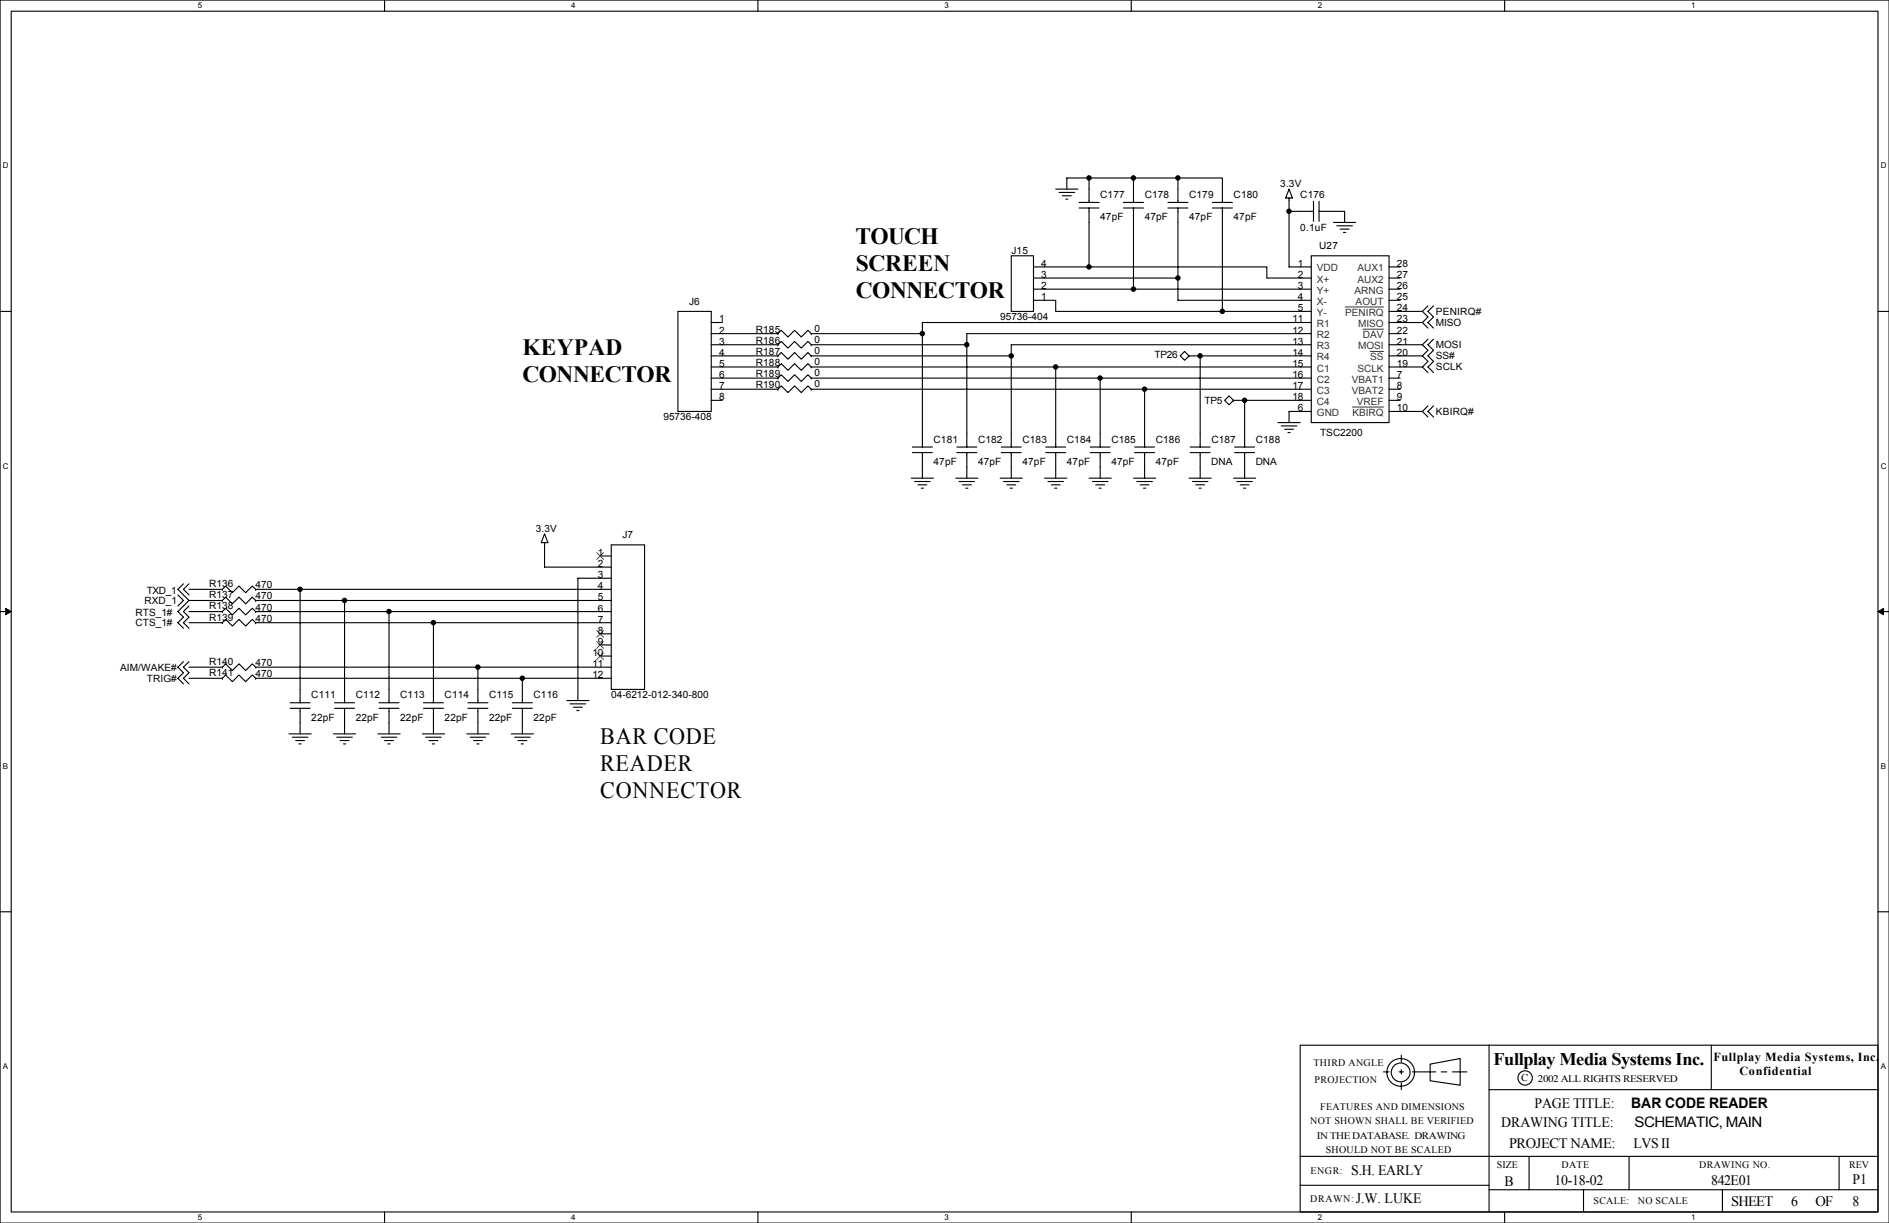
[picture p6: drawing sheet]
<svg xmlns="http://www.w3.org/2000/svg" width="432mm" height="279mm" viewBox="0 0 432 279" stroke-linecap="round" stroke-linejoin="round" font-family="sans-serif">
<path d="M0 0h431.8v279.4h-431.8zM2.6 2.6h426.7v274.3h-426.7z" fill="none" stroke="#000" stroke-width=".25"/>
<g fill="#fff">
<path d="M45.2 .3h1v2h-1z"/>
<path d="M45.2 277.1h1v2.1h-1z"/>
</g>
<path d="M87.9 0v2.6M87.9 276.9v2.5" fill="none" stroke="#000" stroke-width=".25"/>
<g fill="#fff">
<path d="M130.6 .3h1v2h-1z"/>
<path d="M130.6 277.1h1v2.1h-1z"/>
</g>
<path d="M173.2 0v2.6M173.2 276.9v2.5" fill="none" stroke="#000" stroke-width=".25"/>
<g fill="#fff">
<path d="M215.9 .3h1v2h-1z"/>
<path d="M215.9 277.1h1v2.1h-1z"/>
</g>
<path d="M258.6 0v2.6M258.6 276.9v2.5" fill="none" stroke="#000" stroke-width=".25"/>
<g fill="#fff">
<path d="M301.3 .3h1v2h-1z"/>
<path d="M301.3 277.1h1v2.1h-1z"/>
</g>
<path d="M343.9 0v2.6M343.9 276.9v2.5" fill="none" stroke="#000" stroke-width=".25"/>
<g fill="#fff">
<path d="M386.6 .3h1v2h-1z"/>
<path d="M386.6 277.1h1v2.1h-1z"/>
<path d="M.7 36.9h1.2v2h-1.2z"/>
<path d="M429.9 36.9h1.3v2h-1.3z"/>
<path d="M.7 105.4h1.2v2.1h-1.2z"/>
<path d="M429.9 105.4h1.3v2.1h-1.3z"/>
</g>
<path d="M0 71.1h2.6M429.3 71.1h2.5" fill="none" stroke="#000" stroke-width=".25"/>
<g fill="#fff">
<path d="M.7 174h1.2v2h-1.2z"/>
<path d="M429.9 174h1.2v2h-1.2z"/>
</g>
<path d="M0 139.7h2.6M429.3 139.7h2.5" fill="none" stroke="#000" stroke-width=".25"/>
<path d="M1.3 139l1.3 .7-1.3 .7zM429.3 139.7l1.3-.7v1.4z" fill="#000" stroke="#000" stroke-width=".23"/>
<g fill="#fff">
<path d="M.7 242.6h1.2v2h-1.2z"/>
<path d="M429.9 242.6h1.2v2h-1.2z"/>
</g>
<g fill="none" stroke="#000" stroke-width=".25">
<path d="M231.2 58.4h5v12.7h-5zM241.3 43.2h5.1M242.1 44h3.5M242.8 44.7h2.1M243.6 45.5h.5M243.9 43.2v-2.5h5v5.5M246.7 47.5h4.5M246.7 46.2h4.5M248.9 40.7h10.2v5.5M248.9 47.5v13.5h-12.7M256.8 47.5h4.6M256.8 46.2h4.6"/>
<path d="M259.1 40.7h10.2v5.5M259.1 47.5v18.6M267 47.5h4.5M267 46.2h4.5M269.3 40.7h10.1v5.5M269.3 47.5v21.1h30.4M277.1 47.5h4.6M277.1 46.2h4.6M279.4 47.5v23.6M294.7 45.2v3.1h5.5M294.7 43.2l.7 2h-1.5zM294.7 48.3v12.7h5"/>
<path d="M299.7 58.4h17.8v38.1h-17.8zM300.2 46v4.6M301.5 48.3h5.9v2.5M301.5 46v4.6M304.8 50.8h5.1M305.6 51.6h3.5M306.3 52.3h2.1M307.1 53.1h.5M155 71.1h7.6v22.9h-7.6zM162.6 73.7h2.5M162.6 78.8h15.2M162.6 76.2h15.2"/>
<path d="M177.8 76.2l.8-.7 1.5 1.5 1.5-1.5 1.6 1.5 1.5-1.5 .7 .7M177.8 76.2h.1M177.8 78.8l.8-.8 1.5 1.5 1.5-1.5 1.6 1.5 1.5-1.5 .7 .8M177.8 78.8h.1M185.4 76.2h.1M185.4 78.8h.1M185.4 78.8h35.6M185.4 76.2h25.4M236.2 68.6h5.1v2.5h58.4M236.2 63.5h33.1M236.2 66.1h63.5M248.9 61h40.7v2.5h10.1"/>
<path d="M299.7 73.7h-88.9v28.4M299.7 78.8h-68.5v23.3M299.7 76.2h-78.7v25.9M317.5 61h2.6M317.5 63.5h2.6M317.5 66.1h2.6M317.5 68.6h2.6M317.5 71.1h7.6M317.5 73.7h7.6M317.5 78.8h7.6M317.5 76.2h2.6M325.1 71.1l1.3 1.3-1.3 1.3"/>
<path d="M325.1 73.7l1.3 1.3M325.1 78.8l1.3 1.2-1.3 1.3M326.4 69.9l-1.3 1.2M326.4 77.5l-1.3 1.3M327.7 69.9l-1.3 1.2 1.3 1.3-1.3 1.3 1.3 1.3M327.7 77.5l-1.3 1.3 1.3 1.2-1.3 1.3 1.3 1.3-1.3 1.2 1.3 1.3M162.6 81.3h15.2M162.6 83.8h15.2M162.6 86.4h15.2M162.6 88.9h15.2M162.6 91.5h2.5M177.8 81.3l.8-.8 1.5 1.6 1.5-1.6 1.6 1.6 1.5-1.6 .7 .8"/>
<path d="M177.8 81.3h.1M177.8 88.9l.8-.7 1.5 1.5 1.5-1.5 1.6 1.5 1.5-1.5 .7 .7M177.8 88.9h.1M177.8 83.8l.8-.7 1.5 1.5 1.5-1.5 1.6 1.5 1.5-1.5 .7 .7M177.8 83.8h.1M177.8 86.4l.8-.8 1.5 1.5 1.5-1.5 1.6 1.5 1.5-1.5 .7 .8M177.8 86.4h.1M185.4 81.3h.1M185.4 88.9h.1M185.4 83.8h.1M185.4 86.4h.1M185.4 81.3h45.8"/>
<path d="M185.4 83.8h114.3M185.4 86.4h114.3M185.4 88.9h114.3M241.3 83.8v18.3M251.5 86.4v15.7M261.6 88.9h.1M261.6 88.9v13.2M269.8 81.3l1-1 1 1-1 1zM271.8 81.3h.1M271.8 81.3h2.5M279.9 91.5l1-1.1 1.1 1.1-1.1 1zM282 91.5h.1"/>
<path d="M282 91.5h2.5M292.1 96.5h5.1M292.9 97.3h3.5M293.6 98.1h2.1M294.4 98.8h.5M299.7 91.5h-15.2v10.6M299.7 81.3h-25.4v20.8M299.7 94h-5v2.5M317.5 94h7.6M317.5 81.3h7.6M317.5 83.8h7.6M317.5 86.4h2.6"/>
<path d="M317.5 88.9h2.6M317.5 91.5h2.6M325.1 81.3l1.3 1.3-1.3 1.2M325.1 83.8l1.3 1.3M325.1 94l1.3 1.3M326.4 92.7l-1.3 1.3M327.7 92.7l-1.3 1.3 1.3 1.3M208.3 109.2h5.1M208.6 103.4h4.5M208.6 102.1h4.5M209.1 110h3.5M209.8 110.8h2.1"/>
<path d="M210.6 111.5h.5M210.8 103.4v5.8M218.5 109.2h5M218.7 103.4h4.6M218.7 102.1h4.6M219.2 110h3.6M220 110.8h2M220.7 111.5h.6M221 103.4v5.8M228.6 109.2h5.1M228.9 103.4h4.5M228.9 102.1h4.5"/>
<path d="M229.4 110h3.5M230.1 110.8h2.1M230.9 111.5h.5M231.2 103.4v5.8M238.8 109.2h5.1M239 103.4h4.6M239 102.1h4.6M239.5 110h3.6M240.3 110.8h2M241.1 111.5h.5M241.3 103.4v5.8M248.9 109.2h5.1"/>
<path d="M249.2 103.4h4.6M249.2 102.1h4.6M249.7 110h3.6M250.5 110.8h2M251.2 111.5h.5M251.5 103.4v5.8M259.1 109.2h5.1M259.4 103.4h4.5M259.4 102.1h4.5M259.9 110h3.5M260.6 110.8h2.1M261.4 111.5h.5"/>
<path d="M261.6 103.4v5.8M271.8 109.2h5.1M272.1 103.4h4.5M272.1 102.1h4.5M272.6 110h3.5M273.3 110.8h2.1M274.1 111.5h.5M274.3 103.4v5.8M282 109.2h5M282.2 103.4h4.6M282.2 102.1h4.6M282.7 110h3.6"/>
<path d="M283.5 110.8h2M284.2 111.5h.6M284.5 103.4v5.8M40.7 135.9l1.2 1.3-1.2 1.3M41.9 133.4l-1.2 1.2 2.5 2.6M43.2 133.4l-1.3 1.2 1.3 1.3M43.2 137.2l-2.5 2.5 1.2 1.3-1.2 1.3 1.2 1.2M43.2 138.5l-1.3 1.2 1.3 1.3-1.3 1.3 1.3 1.2M43.2 134.6h7.6M43.2 137.2h7.6M43.2 139.7h7.6M50.8 139.7l.8-.7 1.5 1.5 1.5-1.5 1.6 1.5 1.5-1.5 .7 .7"/>
<path d="M50.8 139.7h.1M50.8 137.2l.8-.8 1.5 1.5 1.5-1.5 1.6 1.5 1.5-1.5 .7 .8M50.8 137.2h.1M50.8 134.6l.8-.7 1.5 1.5 1.5-1.5 1.6 1.5 1.5-1.5 .7 .7M50.8 134.6h.1M58.4 139.7h.1M58.4 137.2h.1M58.4 134.6h.1M58.4 134.6h10.2M58.4 137.2h20.4M58.4 139.7h30.5M124.5 121.9l.7 2.1h-1.5z"/>
<path d="M124.5 124v5.6h15.2M137.2 127h2.5M139.7 124.5h7.6v33h-7.6zM139.7 139.7h-50.8v20.8M139.7 137.2h-60.9v23.3M139.7 134.6h-71.1v25.9M139.7 132.1h-7.6v27.9M41.9 151.2l-1.2 1.2 1.2 1.3-1.2 1.3 1.2 1.2M43.2 151.2l-1.3 1.2 1.3 1.3-1.3 1.3 1.3 1.2M43.2 142.3h7.6M43.2 152.4h7.6M43.2 155h7.6"/>
<path d="M50.8 142.3l.8-.8 1.5 1.5 1.5-1.5 1.6 1.5 1.5-1.5 .7 .8M50.8 142.3h.1M50.8 152.4l.8-.7 1.5 1.5 1.5-1.5 1.6 1.5 1.5-1.5 .7 .7M50.8 152.4h.1M50.8 155l.8-.8 1.5 1.5 1.5-1.5 1.6 1.5 1.5-1.5 .7 .8M50.8 155h.1M58.4 142.3h.1M58.4 152.4h.1M58.4 155h.1M58.4 142.3h40.7M58.4 152.4h50.8M58.4 155h61"/>
<path d="M137.2 144.8h2.5M137.2 147.3h2.5M137.2 149.9h2.5M139.7 155h-20.3v5.5M139.7 152.4h-30.5v8.1M139.7 142.3h-40.6v18.2M66.1 167.7h5M66.3 161.8h4.6M66.3 160.5h4.6M66.8 168.4h3.6M67.6 169.2h2M68.3 169.9h.6"/>
<path d="M68.6 161.8v5.9M76.2 167.7h5.1M76.5 161.8h4.5M76.5 160.5h4.5M77 168.4h3.5M77.7 169.2h2.1M78.5 169.9h.5M78.8 161.8v5.9M86.4 167.7h5.1M86.6 161.8h4.6M86.6 160.5h4.6M87.1 168.4h3.6"/>
<path d="M87.9 169.2h2M88.7 169.9h.5M88.9 161.8v5.9M96.5 167.7h5.1M96.8 161.8h4.6M96.8 160.5h4.6M97.3 168.4h3.6M98.1 169.2h2M98.8 169.9h.5M99.1 161.8v5.9M106.7 167.7h5.1M107 161.8h4.5"/>
<path d="M107 160.5h4.5M107.5 168.4h3.5M108.2 169.2h2.1M109 169.9h.5M109.2 161.8v5.9M116.9 167.7h5M117.1 161.8h4.6M117.1 160.5h4.6M117.6 168.4h3.6M118.4 169.2h2M119.1 169.9h.6M119.4 161.8v5.9"/>
<path d="M129.6 160h5M130.3 160.8h3.6M131.1 161.6h2M131.8 162.3h.6M0 208.3h2.6M429.3 208.3h2.5M340.4 238.8h88.9v38.1h-88.9zM340.4 238.8h-43.2v38.1h43.2M391.2 238.8v10.1M316.3 244.9h1.2M319.8 244.9h1M320.3 241.1v1.5"/>
<path d="M320.3 244.4v1M320.3 247.4v1.5M322.9 244.9h5.3M326.9 243.1l6.9-1.3v6.1l-6.9-1zM329.5 244.9h1.2M332 244.9h3.3M340.4 248.9h88.9M297.2 264.2h132.1M297.2 270.8h43.2M340.4 271.8h88.9M349.5 264.2v7.6M362 271.8v5.1"/>
<path d="M372.4 264.2v7.6M393.7 271.8v5.1M420.4 264.2v7.6"/>
<circle cx="320.2" cy="245" r="3.2"/>
<circle cx="320.2" cy="245" r="2.15"/>
<circle cx="348.6" cy="246.3" r="1.64"/>
</g>
<path d="M307.5 70.1h8.8M311.6 75.2h4.7M309.1 93h7.2M313.2 80.3h3.1" fill="none" stroke="#333" stroke-width=".23"/>
<path d="M136.4 126.3l1.6 1.5M137.9 126.3l-1.5 1.5M136.4 144l1.6 1.6M136.4 146.6l1.6 1.5M136.4 149.1l1.6 1.6M137.9 144l-1.5 1.6M137.9 146.6l-1.5 1.5M137.9 149.1l-1.5 1.6" fill="none" stroke="#4c4c4c" stroke-width=".23"/>
<g fill="#000" stroke="#000" stroke-width=".25">
<circle cx="248.9" cy="40.6" r=".5"/>
<circle cx="259.1" cy="40.6" r=".5"/>
<circle cx="269.2" cy="40.6" r=".5"/>
<circle cx="294.6" cy="48.3" r=".5"/>
<circle cx="210.8" cy="76.2" r=".5"/>
<circle cx="221" cy="78.7" r=".5"/>
<circle cx="248.9" cy="61" r=".5"/>
<circle cx="259.1" cy="66" r=".5"/>
<circle cx="269.2" cy="63.5" r=".5"/>
<circle cx="279.4" cy="71.1" r=".5"/>
<circle cx="231.1" cy="81.3" r=".5"/>
<circle cx="241.3" cy="83.8" r=".5"/>
<circle cx="251.5" cy="86.4" r=".5"/>
<circle cx="261.6" cy="88.9" r=".5"/>
<circle cx="274.3" cy="81.3" r=".5"/>
<circle cx="284.5" cy="91.4" r=".5"/>
<circle cx="68.6" cy="134.6" r=".5"/>
<circle cx="78.7" cy="137.2" r=".5"/>
<circle cx="88.9" cy="139.7" r=".5"/>
<circle cx="99.1" cy="142.2" r=".5"/>
<circle cx="109.2" cy="152.4" r=".5"/>
<circle cx="119.4" cy="154.9" r=".5"/>
</g>
<g font-size="5.3">
<text x="195.5" y="55.7">TOUCH</text>
<text x="195.6" y="61.9">SCREEN</text>
<text x="195.6" y="68.2">CONNECTOR</text>
<text x="119.4" y="81.1">KEYPAD</text>
<text x="119.4" y="87.3">CONNECTOR</text>
<text x="137.2" y="169.9">BAR CODE</text>
<text x="137.2" y="176.1">READER</text>
<text x="137.2" y="182.3">CONNECTOR</text>
</g>
<text font-size="4.1" x="341.4" y="243.3">Fullplay Media Systems Inc.</text>
<g font-size="3.3">
<text x="343.2" y="257.5">DRAWING TITLE:</text>
<text x="350.8" y="253.2">PAGE TITLE:</text>
<text x="372.9" y="253">BAR CODE READER</text>
<text x="373.7" y="257.5">SCHEMATIC, MAIN</text>
<text x="345" y="262.3">PROJECT NAME:</text>
<text x="373.4" y="262.3">LVS II</text>
<text x="308.9" y="268.4">S.H. EARLY</text>
<text x="309.9" y="274.8">J.W. LUKE</text>
<text x="343.9" y="271">B</text>
<text x="355.4" y="270.7">10-18-02</text>
<text x="391.2" y="270.7">842E01</text>
<text x="395.8" y="275.5">SHEET</text>
<text x="409.5" y="275.5">6</text>
<text x="415" y="275.5">OF</text>
<text x="423.4" y="270.4">P1</text>
<text x="423.4" y="275.5">8</text>
</g>
<g font-size="2.8">
<text x="391.7" y="242.3">Fullplay Media Systems, Inc.</text>
<text x="397.6" y="245.6">Confidential</text>
</g>
<g font-size="2.3">
<text x="251.5" y="45.3">C177</text>
<text x="261.7" y="45.3">C178</text>
<text x="271.8" y="45.3">C179</text>
<text x="282" y="45.3">C180</text>
<text x="292.7" y="42.7">3.3V</text>
<text x="297.2" y="45.3">C176</text>
<text x="251.5" y="50.3">47pF</text>
<text x="261.7" y="50.3">47pF</text>
<text x="271.8" y="50.3">47pF</text>
<text x="282" y="50.3">47pF</text>
<text x="297.2" y="52.9">0.1uF</text>
<text x="231.2" y="58">J15</text>
<text x="301.5" y="56.9">U27</text>
<text x="238" y="63.5">3</text>
<text x="238" y="61">4</text>
<text x="296.7" y="61">1</text>
<text x="296.7" y="63.5">2</text>
<text x="319.3" y="63.5">27</text>
<text x="319.3" y="61">28</text>
<text x="157.5" y="69.6">J6</text>
<text x="238" y="68.6">1</text>
<text x="238" y="66">2</text>
<text x="296.7" y="66">3</text>
<text x="296.7" y="68.6">4</text>
<text x="296.7" y="71.1">5</text>
<text x="319.3" y="68.6">25</text>
<text x="319.3" y="66">26</text>
<text x="319.3" y="71.1">24</text>
<text x="328.2" y="71.9">PENIRQ#</text>
<text x="164.4" y="73.7">1</text>
<text x="164.4" y="76.2">2</text>
<text x="172.8" y="76">R185</text>
<text x="186.2" y="75.7">0</text>
<text x="228.6" y="73.2">95736-404</text>
<text x="295.4" y="73.7">11</text>
<text x="295.4" y="76.2">12</text>
<text x="319.3" y="73.7">23</text>
<text x="319.3" y="76.2">22</text>
<text x="328.2" y="74.5">MISO</text>
<text x="164.4" y="78.7">3</text>
<text x="164.4" y="81.3">4</text>
<text x="164.4" y="83.8">5</text>
<text x="172.8" y="81.1">R187</text>
<text x="172.8" y="83.6">R188</text>
<text x="172.8" y="78.5">R186</text>
<text x="186.2" y="80.8">0</text>
<text x="186.2" y="83.4">0</text>
<text x="186.2" y="78.3">0</text>
<text x="263.9" y="81.8">TP26</text>
<text x="295.4" y="78.7">13</text>
<text x="295.4" y="81.3">14</text>
<text x="295.4" y="83.8">15</text>
<text x="319.3" y="78.7">21</text>
<text x="319.3" y="83.8">19</text>
<text x="319.3" y="81.3">20</text>
<text x="328.2" y="79.5">MOSI</text>
<text x="328.2" y="82.1">SS#</text>
<text x="164.4" y="86.4">6</text>
<text x="164.4" y="88.9">7</text>
<text x="172.8" y="88.7">R190</text>
<text x="172.8" y="86.1">R189</text>
<text x="186.2" y="88.4">0</text>
<text x="186.2" y="85.9">0</text>
<text x="295.4" y="88.9">17</text>
<text x="295.4" y="86.4">16</text>
<text x="319.3" y="86.4">7</text>
<text x="319.3" y="88.9">8</text>
<text x="328.2" y="84.6">SCLK</text>
<text x="164.4" y="91.4">8</text>
<text x="275.4" y="92.2">TP5</text>
<text x="295.4" y="91.4">18</text>
<text x="296.7" y="94">6</text>
<text x="319.3" y="91.4">9</text>
<text x="319.3" y="94">10</text>
<text x="328.2" y="94.8">KBIRQ#</text>
<text x="151.7" y="96.1">95736-408</text>
<text x="213.4" y="101.1">C181</text>
<text x="223.6" y="101.1">C182</text>
<text x="233.7" y="101.1">C183</text>
<text x="243.9" y="101.1">C184</text>
<text x="254" y="101.1">C185</text>
<text x="264.2" y="101.1">C186</text>
<text x="276.9" y="101.1">C187</text>
<text x="287.1" y="101.1">C188</text>
<text x="301.8" y="99.6">TSC2200</text>
<text x="213.4" y="106.2">47pF</text>
<text x="223.6" y="106.2">47pF</text>
<text x="233.7" y="106.2">47pF</text>
<text x="243.9" y="106.2">47pF</text>
<text x="254" y="106.2">47pF</text>
<text x="264.2" y="106.2">47pF</text>
<text x="276.9" y="106.2">DNA</text>
<text x="287" y="106.2">DNA</text>
<text x="122.5" y="121.5">3.3V</text>
<text x="142.3" y="123">J7</text>
<text x="136.7" y="127">1</text>
<text x="136.7" y="129.5">2</text>
<text x="33" y="138">RXD_1</text>
<text x="33.5" y="135.7">TXD_1</text>
<text x="47.8" y="136.7">R137</text>
<text x="47.8" y="134.2">R136</text>
<text x="58.4" y="136.9">470</text>
<text x="58.4" y="134.4">470</text>
<text x="136.7" y="132.1">3</text>
<text x="136.7" y="134.6">4</text>
<text x="136.7" y="137.2">5</text>
<text x="31" y="143">CTS_1#</text>
<text x="31" y="140.8">RTS_1#</text>
<text x="47.8" y="139.2">R138</text>
<text x="47.8" y="141.8">R139</text>
<text x="58.4" y="139.5">470</text>
<text x="58.4" y="142">470</text>
<text x="136.7" y="139.7">6</text>
<text x="136.7" y="142.2">7</text>
<text x="135.4" y="149.9">10</text>
<text x="136.7" y="144.8">8</text>
<text x="136.7" y="147.3">9</text>
<text x="27.5" y="153.2">AIM/WAKE#</text>
<text x="33.5" y="155.7">TRIG#</text>
<text x="47.8" y="151.9">R140</text>
<text x="47.8" y="154.5">R141</text>
<text x="58.4" y="152.2">470</text>
<text x="58.4" y="154.7">470</text>
<text x="135.4" y="152.4">11</text>
<text x="135.4" y="154.9">12</text>
<text x="71.2" y="159.6">C111</text>
<text x="81.3" y="159.6">C112</text>
<text x="91.5" y="159.6">C113</text>
<text x="101.6" y="159.6">C114</text>
<text x="111.8" y="159.6">C115</text>
<text x="122" y="159.6">C116</text>
<text x="139.7" y="159.6">04-6212-012-340-800</text>
<text x="71.2" y="164.6">22pF</text>
<text x="81.3" y="164.6">22pF</text>
<text x="91.5" y="164.6">22pF</text>
<text x="101.6" y="164.6">22pF</text>
<text x="111.8" y="164.6">22pF</text>
<text x="122" y="164.6">22pF</text>
<text x="300.2" y="243.6">THIRD ANGLE</text>
<text x="300.5" y="247.4">PROJECTION</text>
<text x="347.7" y="246.9">C</text>
<text x="351.6" y="247.2">2002 ALL RIGHTS RESERVED</text>
<text x="299.5" y="256.8">NOT SHOWN SHALL BE VERIFIED</text>
<text x="301.8" y="253.5">FEATURES AND DIMENSIONS</text>
<text x="301" y="260.1">IN THE DATABASE. DRAWING</text>
<text x="303.1" y="263.4">SHOULD NOT BE SCALED</text>
<text x="299.6" y="268.3">ENGR:</text>
<text x="342.2" y="266.7">SIZE</text>
<text x="356.9" y="266.7">DATE</text>
<text x="388.4" y="266.7">DRAWING NO.</text>
<text x="422.7" y="266.7">REV</text>
<text x="299.5" y="274.6">DRAWN:</text>
<text x="364.3" y="275.1">SCALE:</text>
<text x="374.4" y="275.1">NO SCALE</text>
</g>
<g font-size="2.3" fill="#333">
<text x="301" y="62">VDD</text>
<text x="301" y="64.6">X+</text>
<text x="310.3" y="64.6">AUX2</text>
<text x="310.3" y="62">AUX1</text>
<text x="301" y="67.1">Y+</text>
<text x="301" y="69.6">X-</text>
<text x="309.6" y="67.1">ARNG</text>
<text x="309.9" y="69.6">AOUT</text>
<text x="301" y="72.2">Y-</text>
<text x="301" y="74.7">R1</text>
<text x="301" y="77.3">R2</text>
<text x="307.5" y="72.2">PENIRQ</text>
<text x="310.4" y="74.7">MISO</text>
<text x="311.6" y="77.3">DAV</text>
<text x="301" y="79.8">R3</text>
<text x="301" y="82.3">R4</text>
<text x="310.4" y="79.8">MOSI</text>
<text x="313.2" y="82.3">SS</text>
<text x="301" y="90">C3</text>
<text x="301" y="87.4">C2</text>
<text x="301" y="84.9">C1</text>
<text x="309" y="87.4">VBAT1</text>
<text x="309" y="90">VBAT2</text>
<text x="310.3" y="84.9">SCLK</text>
<text x="301" y="95">GND</text>
<text x="301" y="92.5">C4</text>
<text x="309.1" y="95">KBIRQ</text>
<text x="310.2" y="92.5">VREF</text>
</g>
<g font-size="1.8">
<text x="45.2" y="1.9">5</text>
<text x="130.6" y="1.9">4</text>
<text x="215.9" y="1.9">3</text>
<text x="301.3" y="1.9">2</text>
<text x="386.6" y="1.9">1</text>
<text x=".7" y="38.5">D</text>
<text x="429.9" y="38.5">D</text>
<text x=".7" y="107.1">C</text>
<text x="429.9" y="107.1">C</text>
<text x=".7" y="175.6">B</text>
<text x="429.9" y="175.6">B</text>
<text x=".7" y="244.2">A</text>
<text x="429.9" y="244.2">A</text>
<text x="45.2" y="278.8">5</text>
<text x="130.6" y="278.8">4</text>
<text x="215.9" y="278.8">3</text>
<text x="301.3" y="278.8">2</text>
<text x="386.6" y="278.8">1</text>
</g>
</svg>
